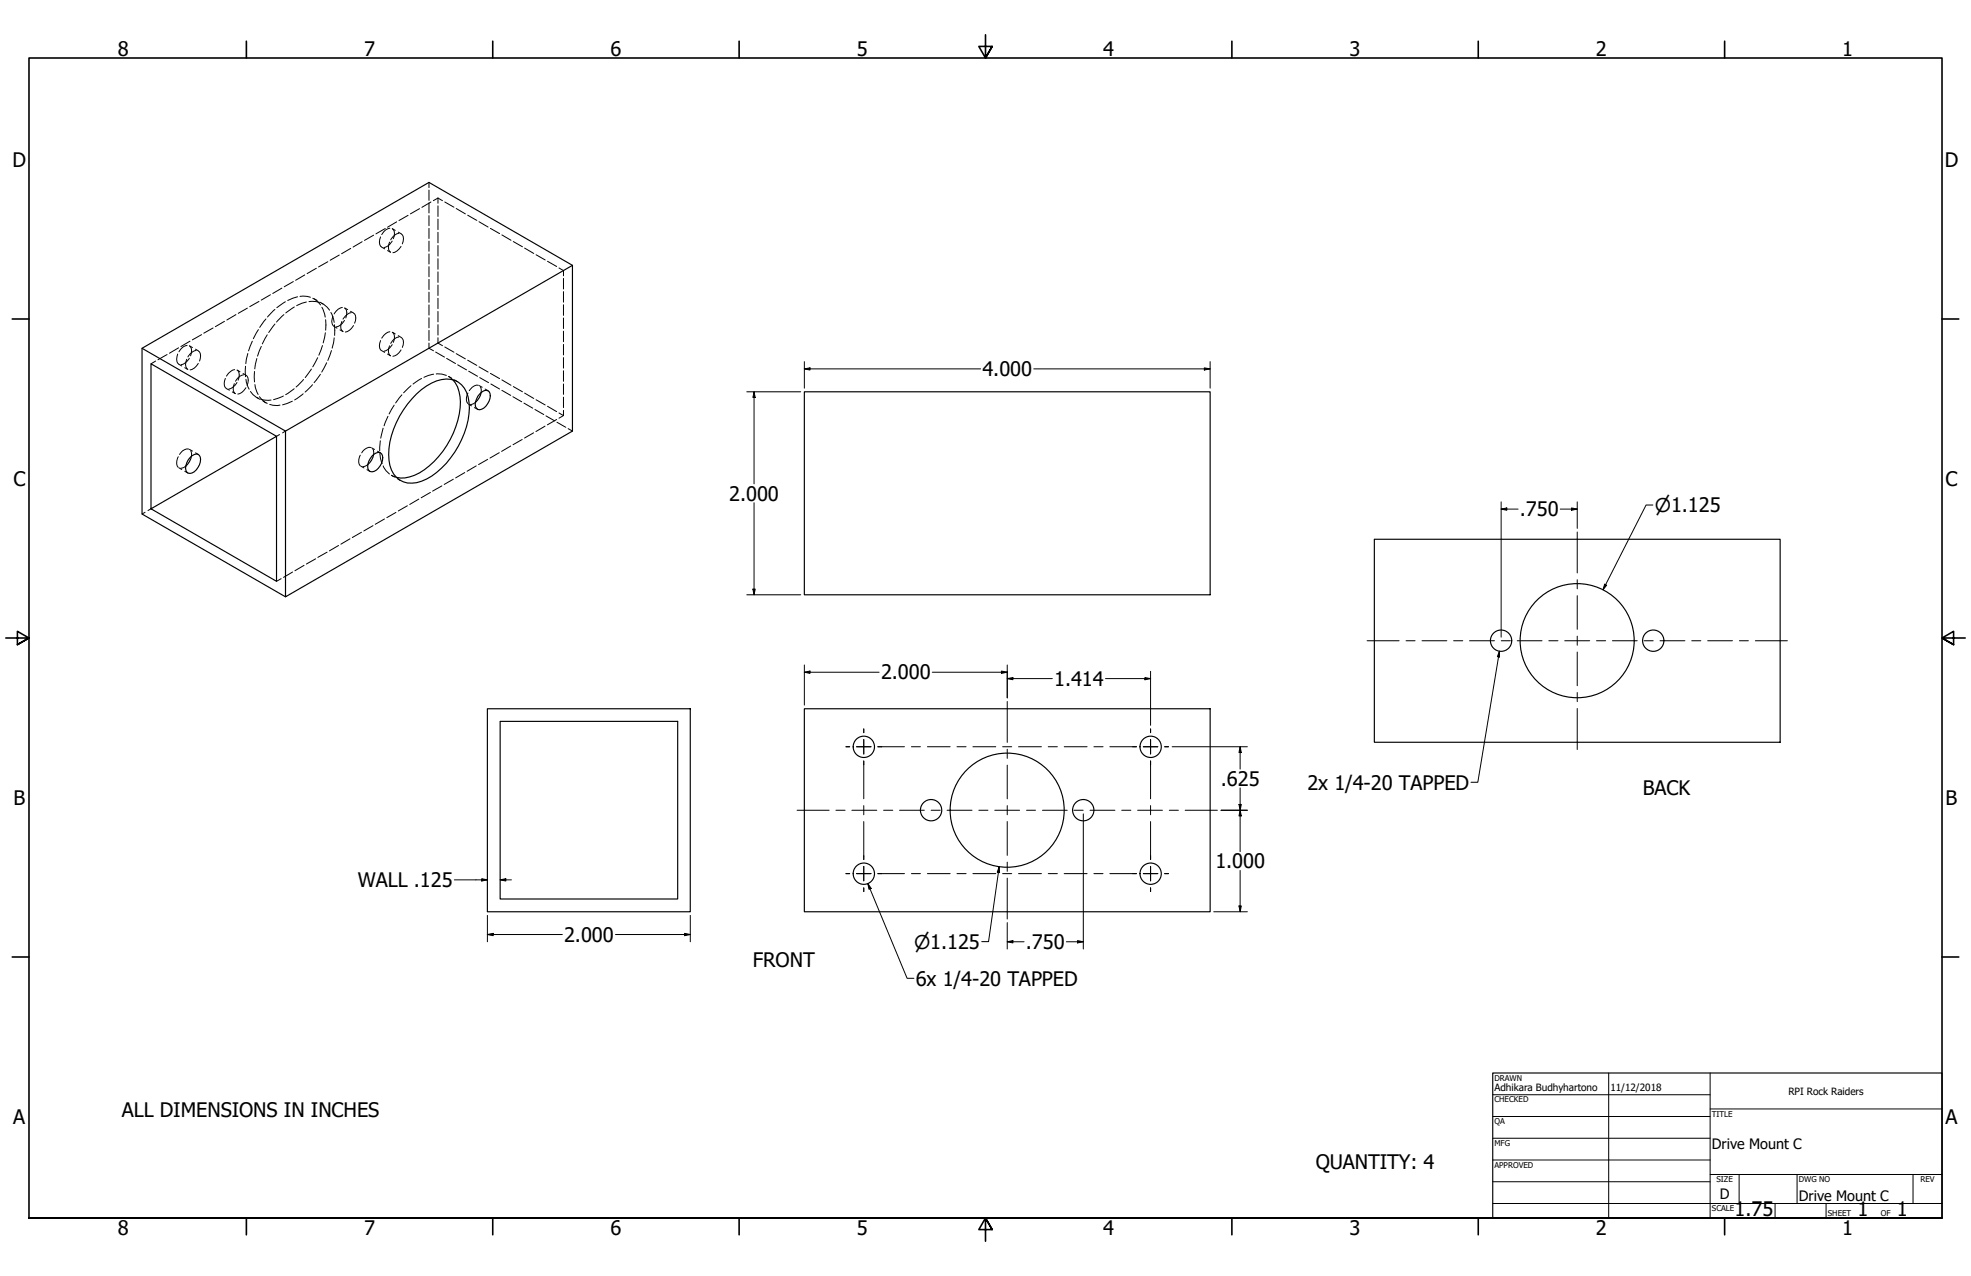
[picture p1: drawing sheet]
<svg xmlns="http://www.w3.org/2000/svg" width="864mm" height="559mm" viewBox="0 0 864 559" stroke-linecap="round" stroke-linejoin="round" font-family="sans-serif">
<!-- layer: Visible (ANSI) -->
<g fill="none" stroke="#000" stroke-width=".51">
<path d="M250.8 116.2l-125.7 72.6v72.6l125.7-72.6v-72.6l-62.8-36.3-125.8 72.6v72.6l62.9 36.3M62.2 152.5l62.9 36.3M182.5 172.5a19.5 19.5 0 0 1 14.9-6.4 9.9 9.9 0 0 1 8.1 10 37.6 37.6 0 0 1-12.1 28.9 19.6 19.6 0 0 1-14.9 6.5 10.1 10.1 0 0 1-8.1-10 37.6 37.6 0 0 1 12.1-29zM198.4 166.2a16.9 16.9 0 0 1 2.8 15.1 37.9 37.9 0 0 1-19.6 26.9 12.2 12.2 0 0 1-7.9 .8M210.2 172.5a2.92 2.92 0 0 1 4.1-1 6.1 6.1 0 0 1-4.1 8 2.36 2.36 0 0 1-1.9-3.5l1.1-2.5zM210.8 171.9a8 8 0 0 1-2.5 4.3M352.4 171.6h177.8v88.9h-177.8zM83.9 199.8a7.9 7.9 0 0 1-2.5 4.4M121.2 191.1l-55-31.8v63.5l55-31.7v63.5l-55-31.8M163 199.7a3 3 0 0 1 4.2-.9 6 6 0 0 1-4.2 7.8 1.92 1.92 0 0 1-1.9-2.3 7.3 7.3 0 0 1 1.9-4.6zM163.7 199.1a7.5 7.5 0 0 1-2.5 4.4M83.2 200.4a2.98 2.98 0 0 1 4.2-.9 6 6 0 0 1-4.2 7.8 2.26 2.26 0 0 1-1.7-3.5l.9-2.3z"/>
<path d="M602.2 236.2h177.8v88.9h-177.8zM213.6 310.4h88.9v88.9h-88.9zM219.1 315.9h77.8v77.8h-77.8zM352.4 310.4h177.8v88.9h-177.8z"/>
<circle cx="657.7" cy="280.6" r="4.7"/>
<circle cx="691" cy="280.6" r="25"/>
<circle cx="724.4" cy="280.6" r="4.7"/>
<circle cx="378.5" cy="327.1" r="4.7"/>
<circle cx="504.2" cy="327.1" r="4.7"/>
<circle cx="408" cy="354.8" r="4.7"/>
<circle cx="441.3" cy="354.8" r="25"/>
<circle cx="474.6" cy="354.8" r="4.7"/>
<circle cx="378.5" cy="382.6" r="4.7"/>
<circle cx="504.2" cy="382.6" r="4.7"/>
</g>
<!-- layer: Hidden (ANSI) -->
<g fill="none" stroke="#000" stroke-width=".44">
<path d="M188 79.9v2.3M170.8 99.9a4.8 4.8 0 0 0-3.5 2.8M173.8 97.2l-4 2.3M178.8 94.3l-4 2.3M183.8 91.4l-4 2.3M188 83.2v4.6M188 88.8v4.5M188 94.4v4.5M188.8 88.5l-4 2.3M191.9 86.7v2.3M191.9 90.2v4.6M191.9 95.9v4.7"/>
<path d="M191.9 86.7l-2 1.2M191.9 86.7l2 1.2M194.9 88.5l4 2.2M199.9 91.3l4 2.4M204.9 94.2l4 2.3M209.9 97.1l4 2.3M138.6 117.5l-4 2.3M143.6 114.6l-4 2.3M148.7 111.7l-4 2.3M153.7 108.8l-4 2.3M158.7 105.9l-4 2.3M163.7 103l-4 2.3"/>
<path d="M166.8 103.8a3.8 3.8 0 0 0 .3 4.3M167.2 108.2l1.3 .8M168.8 100.1l-4.1 2.3M169.8 109.7l1.3 .8M170.7 106a3.7 3.7 0 0 0 .4 4.4M171.8 105.6l-.1 .2a4.9 4.9 0 0 1-3.4 2.6M171.9 100.2a3.1 3.1 0 0 1 .4 4.3M171.9 100.1l1.3 .8M174.5 101.7l1.3 .7M174.8 102.2a5.1 5.1 0 0 0-3.6 2.8M175.7 107.9l-.1 .2a5.4 5.4 0 0 1-3.5 2.6M175.8 102.5a3 3 0 0 1 .5 4.3"/>
<path d="M188 100v4.5M188 105.6v4.4M188 111.2v4.4M188 116.8v4.4M191.9 101.7v4.7M191.9 107.5v4.6M191.9 113.3v4.6M191.9 119.1v4.6M214.9 100l4 2.3M219.9 102.9l4 2.3M224.9 105.8l4 2.3M229.9 108.6l4 2.4"/>
<path d="M234.9 111.6l4 2.3M239.9 114.4l4 2.3M244.9 117.3l2 1.2v2.3M103.4 137.8l-4 2.3M108.4 134.9l-4 2.3M113.5 132l-4.1 2.3M116.5 139.7l-2.7 3.7M118.5 129.1l-4.1 2.3M120.5 135.5l-3.3 3.3M123.5 126.2l-4 2.3M124.4 137.8l-3.2 3.2M125 132.1l-3.7 2.6"/>
<path d="M128.5 123.3l-4 2.3M129 134.4l-3.8 2.6M130.4 130l-4.4 1.6M131.4 129.8h3.2l1.4 .4M133.5 120.4l-4 2.3M134.2 132.3l-4.2 1.6M135.4 132.1h3.1l1.5 .4M137 130.6l1 .5 2.5 2.4M137.6 130.9l1.3 .7M140.2 132.3l1.3 .8M141 132.8l2.3 1.7 1.1 1.3M141 134.6l1.5 4.3"/>
<path d="M145 136.8l1.4 4.4M145.9 138.5a3.7 3.7 0 0 0 .4 4.4M150 134.6a5.1 5.1 0 0 0-3.6 2.9M151 134.9l1.3 .7M151.1 134.9a3.3 3.3 0 0 1 .4 4.4M153.6 136.3l1.3 .8M153.9 136.9a5.4 5.4 0 0 0-3.6 2.9M155 137.2a3.2 3.2 0 0 1 .4 4.3M188 122.4v4.4M188 128v4.4M188 133.5v4.5M188 139.1v4.5"/>
<path d="M191.9 124.8v4.6M191.9 130.6v4.6M191.9 136.4v4.6M246.9 121.9v4.7M246.9 127.7v4.6M246.9 133.5v4.6M246.9 139.3v4.6M68.2 158.1l-2 1.2M73.2 155.3l-4 2.2M77.9 155.1a3.4 3.4 0 0 0 1.7 5.2M78.2 152.3l-4 2.4M81.8 157.4a3.6 3.6 0 0 0 .4 4.3"/>
<path d="M82 151.3a4.8 4.8 0 0 0-3.6 2.8M82.9 156.9v.2a5.4 5.4 0 0 1-3.5 2.6M83.2 149.4l-4 2.4M84.3 152.2l-1.2-.7a3.3 3.3 0 0 1 .4 4.3M85.7 152.9l1.2 .8M85.9 153.5a5.1 5.1 0 0 0-3.5 2.8M86.9 159.1l-.2 .3a5.1 5.1 0 0 1-3.4 2.6M87 153.8a3.2 3.2 0 0 1 .4 4.3M88.3 146.6l-4 2.2M93.3 143.6l-4 2.3M98.4 140.7l-4 2.4M108.6 154.8l-.9 4.5"/>
<path d="M110.6 149.4l-1.7 4.3M112.5 157l-.9 4.5M113.2 144.3l-2.2 4M114.5 151.7l-1.7 4.3M117.1 146.6l-2.2 4M120.5 141.9l-2.8 3.7M139.2 156.7l-2.2 4M141.3 151.3l-1.6 4.3M142.6 145.7l-1 4.5M142.7 140v4.6M143.1 158.9l-2.1 4M145.2 153.5l-1.6 4.4"/>
<path d="M146.4 142.9l1.2 .8M146.4 148l-.9 4.5M146.6 142.2v4.7M149 144.5l1.3 .7M149.8 140.8a3.6 3.6 0 0 0 .4 4.3M150.9 140.3l-.1 .2a5.1 5.1 0 0 1-3.4 2.6M154.9 142.6l-.2 .2a5.1 5.1 0 0 1-3.4 2.6M166.8 149.2a3.7 3.7 0 0 0 .3 4.3M167.2 153.5l1.3 .8M169.8 155.1l1.3 .7M170.7 151.4a3.7 3.7 0 0 0 .4 4.4M170.8 145.3a5.2 5.2 0 0 0-3.5 2.8"/>
<path d="M171.8 150.9l-.1 .3a5.5 5.5 0 0 1-3.4 2.6M171.9 145.6a3 3 0 0 1 .4 4.3M171.9 145.5l1.3 .7M174.5 147l1.3 .8M174.8 147.6a4.8 4.8 0 0 0-3.6 2.8M175.7 153.2l-.1 .2a4.9 4.9 0 0 1-3.5 2.6M175.8 147.8a3.1 3.1 0 0 1 .5 4.3M188 150.2v2.3l1.9 1.1M188 144.7v4.5M190.9 154.2l3.9 2.2M191.9 147.9v2.3l2 1.2M191.9 142.2v4.5"/>
<path d="M194.9 152l4 2.2M195.7 157l3.9 2.2M199.9 154.9l4 2.3M200.5 159.8l3.9 2.2M204.9 157.7l4 2.3M246.9 145v4.7M246.9 150.8v4.6M246.9 156.6v4.6M81 161l1.3 .8M98.7 165.7a3.7 3.7 0 0 0 .4 4.4M99.2 170.2l1.3 .7M101.8 171.6l1.3 .8"/>
<path d="M102.7 168a3.7 3.7 0 0 0 .4 4.3M102.8 161.9a5.5 5.5 0 0 0-3.5 2.8M103.8 167.5l-.1 .3a5.5 5.5 0 0 1-3.4 2.6M103.9 162.1l1.3 .7M103.9 162.2a3.2 3.2 0 0 1 .4 4.3M106.5 163.6l1.3 .7M106.7 164.1a4.8 4.8 0 0 0-3.5 2.8M107.6 160.4v4.6M107.8 169.8l-.2 .2a4.9 4.9 0 0 1-3.4 2.6M107.8 166.1l.1 1.3 1.3 3M107.8 164.4a3.2 3.2 0 0 1 .5 4.4M109.7 171.4l1.1 1.4 2.4 1.6"/>
<path d="M111.5 162.7v4.6M111.7 168.4l.2 1.3 1.2 3M112.6 174.2l1.3 .7M113.7 173.7l2.4 2.5 1 .5M114.2 174.8l1.4 .4h3.1M115.3 175.6l1.2 .8M118.2 177.1l1.4 .4 3.1-.1M124.1 173.4l-4.2 1.6M128.1 175.7l-4.3 1.6M128.9 170.2l-3.7 2.6M132.8 172.5l-3.7 2.6M133 166.2l-3.3 3.3"/>
<path d="M136.4 161.6l-2.7 3.8M136.9 168.5l-3.2 3.2M140.3 163.9l-2.7 3.7M172.7 177.4l-2.2 3.9M176.1 172.9l-2.7 3.6M180.1 168.9l-3.3 3.1M184.7 165.7l-3.7 2.5M190 163.9l-4.3 1.3M191.1 163.8h2.5l2 .6M197.9 165.6l-1.4-.7 1.9 1.3M199.1 166.4l1.4 .7M205 172.1a4.5 4.5 0 0 0 0 4.6"/>
<path d="M205.3 177l1.3 .7M205.4 162.6l3.8 2.2M207.9 178.5l1.3 .7M208.3 176.2l-.9 .6-1.3 .3M209.6 168.7a4 4 0 0 0-4 2.4M209.9 160.7l4 2.2M209.9 168.8l1.4 .8M210.2 165.4l3.9 2.2M210.5 169.5l.3 2.4M212.5 170.4l1.4 .7M214.9 163.5l4 2.3M215.1 168.1l3.8 2.3"/>
<path d="M219.9 166.4l4 2.3M219.9 170.9l3.9 2.3M224.7 173.7l3.9 2.3M224.9 169.3l4 2.3M229.6 176.5l3.8 2.3M229.9 172.1l4 2.4M234.4 179.3l3.9 2.2M234.9 175.1l4 2.3M239.9 177.9l4 2.4M246.9 162.4v4.6M246.9 168.1v4.6M246.9 173.9v4.6"/>
<path d="M246.9 179.7v2.3M82.7 196.7a4 4 0 0 0-4 2.3M83 196.8l1.3 .7M83.6 197.4l.3 2.4M85.7 198.3l1.2 .8M122.5 190.3l-1.3 .8M125.1 188.8l-1.3 .7M157.9 199.3a3.9 3.9 0 0 0 0 4.7M162.4 196a4 4 0 0 0-3.9 2.3M162.8 196.1l1.3 .7M163.4 196.7l.3 2.4M165.4 197.6l1.4 .8"/>
<path d="M166.4 198.6l1 4.4M166.6 193l-.2 4.5M167.9 187.5l-1.1 4.4M170 182.3l-1.7 4.2M218.8 198.2l-4.1 2.4M223.8 195.3l-4 2.4M228.8 192.5l-4 2.3M233.8 189.5l-4 2.3M238.8 186.6l-4 2.4M239.2 182.1l3.9 2.2M243.9 183.7l-4.1 2.4M244 184.9l3.9 2.2"/>
<path d="M244.9 180.8l2 1.2M246.9 182l-2 1.1M248.9 187.7l1.9 1.1M78.1 200a4.6 4.6 0 0 0-.1 4.7M78.4 204.9l1.2 .7M81 206.4l1.3 .7M81.4 204.2l-.9 .6-1.3 .2M158.1 204.2l1.3 .7M160.8 205.7l1.3 .7M161.2 203.5l-1 .6-1.3 .2M167.9 204l1.3 2.2 1.4 1.4M172.8 208.9l-1.2-.7 2.1 .8"/>
<path d="M174.2 209.7l1.3 .7M183.5 218.6l-4 2.3M188.6 215.6l-4.1 2.4M193.6 212.8l-4.1 2.3M198.6 209.9l-4 2.3M203.6 206.9l-4 2.4M208.7 204l-4 2.4M213.7 201.2l-4 2.3M63.6 224.3l-1.4 .8M66.2 222.8l-1.4 .8M148.3 238.9l-4 2.3M153.4 236l-4 2.3"/>
<path d="M158.4 233.1l-4 2.3M163.4 230.2l-4 2.3M168.5 227.3l-4.1 2.3M173.5 224.4l-4 2.3M178.5 221.5l-4 2.3M123.2 253.4l-2 1.2M128.2 250.5l-4 2.4M133.2 247.6l-4 2.3M138.3 244.7l-4.1 2.3M143.3 241.8l-4 2.3"/>
</g>
<!-- layer: Border (ANSI) -->
<g fill="none" stroke="#000" stroke-width=".7">
<path d="M107.9 18v7.4M215.9 18v7.4M323.8 18v7.4M431.8 15.2v10.2l-2.9-5.1h5.8l-2.9 5.1 2.9-5.1M539.8 18v7.4M647.7 18v7.4M755.6 18v7.4M5.3 139.7h7.4M850.9 139.7h7.4M2.5 279.4h10.2l-5.1-2.9v5.8l5.1-2.9-5.1 2.9M861.1 279.4h-10.2l5.1-2.9v5.8l-5.1-2.9 5.1 2.9M5.3 419.1h7.4"/>
<path d="M850.9 419.1h7.4M12.7 533.4v-508h838.2v508h-838.2h838.2M107.9 533.4v7.4M215.9 533.4v7.4M323.8 533.4v7.4M434.7 538.5l-2.9-5.1 2.9 5.1h-5.8l2.9-5.1v10.2M539.8 533.4v7.4M647.7 533.4v7.4M755.6 533.4v7.4"/>
</g>
<!-- layer: Title (ANSI) -->
<g fill="none" stroke="#000" stroke-width=".44">
<path d="M654 479.4h95.3M704.8 469.9v63.5M749.3 469.9v63.5M654 488.9h95.3M654 498.5h95.3M749.3 485.6h101.6M654 508h95.3M654 517.5h95.3M749.3 514.3h101.6M762 514.3v12.7M787.4 514.3v12.7M838.2 514.3v12.7"/>
<path d="M654 527h196.9M777.7 527v6.4M800.1 527v6.4"/>
</g>
<path d="M654 469.9h196.9v63.5h-196.9z" fill="none" stroke="#000" stroke-width=".51"/>
<!-- layer: Centerline (ANSI) -->
<g fill="none" stroke="#000" stroke-width=".44">
<path d="M691.1 233v17.9M691.1 253.9v4M691.1 260.9v14.7M691.1 278.6v4M599 280.6h14M616.1 280.6h3.9M623.1 280.6h10.8M636.9 280.6h4M643.9 280.6h10.9M657.8 280.6h4M664.8 280.6h10.8M678.6 280.6h4"/>
<path d="M685.6 280.6h10.9M691.1 285.6v14.7M699.5 280.6h4M706.5 280.6h10.9M720.3 280.6h4M727.3 280.6h11M741.2 280.6h4M748.2 280.6h10.9M762.1 280.6h4M769.1 280.6h14M378.5 319.2v1.7M441.3 307.2v17.9"/>
<path d="M504.1 319.2v1.7M691.1 303.3v4M691.1 310.3v17.9M370.6 327h1.7M375.3 327h6.3M378.5 323.8v6.4M378.5 333.2v16.6M384.6 327h11.7M399.4 327h3.9M406.3 327h10M419.3 327h4M426.3 327h10"/>
<path d="M439.3 327h4M441.3 328.1v4M441.3 335.1v14.7M446.3 327h10M459.3 327h4M466.3 327h10M479.3 327h4M486.3 327h11.7M501 327h6.3M504.1 323.8v6.4M504.1 333.2v16.6M510.3 327h1.7"/>
<path d="M349.2 354.8h14.1M366.3 354.8h4M373.3 354.8h10.9M378.5 352.8v4M378.5 359.8v16.6M387.2 354.8h4M394.1 354.8h10.9M408 354.8h4M415 354.8h10.9M428.9 354.8h4M435.9 354.8h10.8M441.3 352.8v4"/>
<path d="M441.3 359.8v14.8M449.8 354.8h3.9M456.8 354.8h10.8M470.6 354.8h4M477.6 354.8h10.9M491.5 354.8h4M498.5 354.8h10.8M504.1 352.8v4M504.1 359.8v16.6M512.3 354.8h4M519.3 354.8h14.1M378.5 379.4v6.4"/>
<path d="M441.3 377.6v4M504.1 379.4v6.4M370.6 382.6h1.7M375.3 382.6h6.3M378.5 388.8v1.7M384.6 382.6h11.7M399.4 382.6h3.9M406.3 382.6h10M419.3 382.6h4M426.3 382.6h10M439.3 382.6h4M441.3 384.6v17.9"/>
<path d="M446.3 382.6h10M459.3 382.6h4M466.3 382.6h10M479.3 382.6h4M486.3 382.6h11.7M501 382.6h6.3M504.1 388.8v1.7M510.3 382.6h1.7"/>
</g>
<!-- layer: Dimension (ANSI) -->
<g fill="none" stroke="#000" stroke-width=".44">
<path d="M352.4 158.4v11.6M530.2 158.4v11.6M327.2 171.6h23.6M330.4 171.6l.5 2.5h-1zM330.4 171.6v40.3M352.4 161.5l2.5-.4v1zM352.4 161.5h77.2M452.9 161.5h77.3M527.7 161.1l2.5 .4-2.5 .6zM657.7 219.8v59.2M691.1 219.8v11.6M330.4 220.2v40.3"/>
<path d="M657.7 222.9l2.5-.5v1.1zM657.7 222.9h7.5M683.6 222.9h7.5M688.6 222.4l2.5 .5-2.5 .6zM724.2 221.2h-3l-18.8 37.1M329.9 258h1l-.5 2.5zM703.1 255.8l.9 .5-1.6 2zM327.2 260.5h23.6M352.4 294.4l2.5-.5v1zM352.4 291.2v17.6M352.4 294.4h32.8M408.5 294.4h32.8"/>
<path d="M438.8 293.9l2.5 .5-2.5 .5zM441.3 297.2l2.5-.5v1zM441.3 291.2v14.4M441.3 297.2h19.8M484.4 297.2h19.7M501.6 296.7l2.5 .5-2.5 .5zM504.1 294v23.6M657 285.2v2.5l-.9-.1zM657 285.2l-9.5 57.4h-3M513.6 327h32.9M543.4 327l.5 2.6h-1zM543.4 327v9.8"/>
<path d="M474.7 356.4v26.1M535 354.8h11.5M542.9 352.3h1l-.5 2.5zM543.4 354.8l.5 2.5h-1zM543.4 345.1v27.8M437.8 379.6l.2 2.5-1.1-.1zM437.8 379.6l-4.7 32.8h-3M199.1 385.3h14.5M211.1 384.8l2.5 .5-2.5 .5zM219.1 385.3l2.5-.5v1zM219.1 385.3h5M380.2 386.9l1.5 2.2-1 .3z"/>
<path d="M380.2 386.9l17.2 41.5h3M474.7 382.7v32.9M531.8 399.3h14.7M542.9 396.7h1l-.5 2.6zM543.4 381.2v18.1M213.6 409.3l2.5-.6v1.1zM213.6 409.3h32.8M213.6 400.9v11.5M269.7 409.3h32.8M300 408.7l2.5 .6-2.5 .5zM302.5 400.9v11.5M441.3 412.4l2.5-.5v1z"/>
<path d="M441.3 404.1v11.5M441.3 412.4h7.4M467.2 412.4h7.5M472.1 411.9l2.6 .5-2.6 .5z"/>
</g>
<g fill="#000">
<path d="M330.4 171.6l.5 2.5h-1z" fill-rule="evenodd"/>
<path d="M352.4 161.5l2.5-.4v1z" fill-rule="evenodd"/>
<path d="M527.7 161.1l2.5 .4-2.5 .6z" fill-rule="evenodd"/>
<path d="M657.7 222.9l2.5-.5v1.1z" fill-rule="evenodd"/>
<path d="M688.6 222.4l2.5 .5-2.5 .6z" fill-rule="evenodd"/>
<path d="M329.9 258h1l-.5 2.5z" fill-rule="evenodd"/>
<path d="M703.1 255.8l.9 .5-1.6 2z" fill-rule="evenodd"/>
<path d="M352.4 294.4l2.5-.5v1z" fill-rule="evenodd"/>
<path d="M438.8 293.9l2.5 .5-2.5 .5z" fill-rule="evenodd"/>
<path d="M441.3 297.2l2.5-.5v1z" fill-rule="evenodd"/>
<path d="M501.6 296.7l2.5 .5-2.5 .5z" fill-rule="evenodd"/>
<path d="M657 285.2v2.5l-.9-.1z" fill-rule="evenodd"/>
<path d="M543.4 327l.5 2.6h-1z" fill-rule="evenodd"/>
<path d="M542.9 352.3h1l-.5 2.5z" fill-rule="evenodd"/>
<path d="M543.4 354.8l.5 2.5h-1z" fill-rule="evenodd"/>
<path d="M211.1 384.8l2.5 .5-2.5 .5z" fill-rule="evenodd"/>
<path d="M219.1 385.3l2.5-.5v1z" fill-rule="evenodd"/>
<path d="M380.2 386.9l1.5 2.2-1 .3z" fill-rule="evenodd"/>
<path d="M437.8 379.6l.2 2.5-1.1-.1z" fill-rule="evenodd"/>
<path d="M542.9 396.7h1l-.5 2.6z" fill-rule="evenodd"/>
<path d="M213.6 409.3l2.5-.6v1.1z" fill-rule="evenodd"/>
<path d="M300 408.7l2.5 .6-2.5 .5z" fill-rule="evenodd"/>
<path d="M441.3 412.4l2.5-.5v1z" fill-rule="evenodd"/>
<path d="M472.1 411.9l2.6 .5-2.6 .5z" fill-rule="evenodd"/>
</g>
<!-- layer: Center Mark (ANSI) -->
<g fill="none" stroke="#000" stroke-width=".44">
<path d="M378.5 319.2v1.7M504.1 319.2v1.7M370.6 327h1.7M375.3 327h6.3M378.5 323.8v6.4M378.5 333.2v1.7M384.6 327h1.7M496.3 327h1.7M501 327h6.3M504.1 323.8v6.4M504.1 333.2v1.7M510.3 327h1.7"/>
<path d="M378.5 374.8v1.6M378.5 379.4v6.4M504.1 374.8v1.6M504.1 379.4v6.4M370.6 382.6h1.7M375.3 382.6h6.3M378.5 388.8v1.7M384.6 382.6h1.7M496.3 382.6h1.7M501 382.6h6.3M504.1 388.8v1.7M510.3 382.6h1.7"/>
</g>
<g font-size="8.8">
<text x="51.6" y="24.4">8</text>
<text x="159.5" y="24.4">7</text>
<text x="267.5" y="24.4">6</text>
<text x="375.4" y="24.4">5</text>
<text x="483.4" y="24.4">4</text>
<text x="591.3" y="24.4">3</text>
<text x="699.3" y="24.4">2</text>
<text x="807.2" y="24.4">1</text>
<text x="5.5" y="73">D</text>
<text x="852.1" y="73">D</text>
<text x="430.5" y="164.7">4.000</text>
<text x="5.9" y="212.7">C</text>
<text x="852.5" y="212.7">C</text>
<text x="319.5" y="219.2">2.000</text>
<text x="665.9" y="226.1">.750</text>
<text x="386" y="297.6">2.000</text>
<text x="461.9" y="300.4">1.414</text>
<text x="534.9" y="344.1">.625</text>
<text x="572.8" y="345.8">2x 1/4-20 TAPPED</text>
<text x="5.9" y="352.4">B</text>
<text x="719.8" y="348.3">BACK</text>
<text x="852.5" y="352.4">B</text>
<text x="532.5" y="380.2">1.000</text>
<text x="156.8" y="388.5">WALL .125</text>
<text x="247.1" y="412.4">2.000</text>
<text x="449.5" y="415.6">.750</text>
<text x="329.9" y="423.7">FRONT</text>
<text x="401.3" y="431.6">6x 1/4-20 TAPPED</text>
<text x="53.4" y="489">ALL DIMENSIONS IN INCHES</text>
<text x="5.8" y="492.1">A</text>
<text x="852.4" y="492.1">A</text>
<text x="576.5" y="511.9">QUANTITY: 4</text>
<text x="760" y="532.5">1.75</text>
<text x="813.9" y="532.6">1</text>
<text x="831.1" y="532.6">1</text>
<text x="51.6" y="540.8">8</text>
<text x="159.5" y="540.8">7</text>
<text x="267.5" y="540.8">6</text>
<text x="375.4" y="540.8">5</text>
<text x="483.4" y="540.8">4</text>
<text x="591.3" y="540.8">3</text>
<text x="699.3" y="540.8">2</text>
<text x="807.2" y="540.8">1</text>
</g>
<g font-size="8.3">
<text x="725" y="224.2">⌀1.125</text>
<text x="400.5" y="415.4">⌀1.125</text>
</g>
<g font-size="6.3">
<text x="750.1" y="503.4">Drive Mount C</text>
<text x="753.5" y="524.9">D</text>
<text x="788.2" y="526.2">Drive Mount C</text>
</g>
<g font-size="4.4">
<text x="654.8" y="477.8">Adhikara Budhyhartono</text>
<text x="705.6" y="478">11/12/2018</text>
<text x="783.6" y="479.4">RPI Rock Raiders</text>
</g>
<g font-size="3.5">
<text x="654.8" y="473.2">DRAWN</text>
<text x="654.8" y="482.8">CHECKED</text>
<text x="750.1" y="488.9">TITLE</text>
<text x="654.8" y="492.3">QA</text>
<text x="654.8" y="501.8">MFG</text>
<text x="654.8" y="511.4">APPROVED</text>
<text x="752.1" y="517.7">SIZE</text>
<text x="788.2" y="517.7">DWG NO</text>
<text x="841.4" y="517.7">REV</text>
<text x="750.1" y="530.4">SCALE</text>
<text x="800.9" y="532.6">SHEET</text>
<text x="824.1" y="532.6">OF</text>
</g>
</svg>
